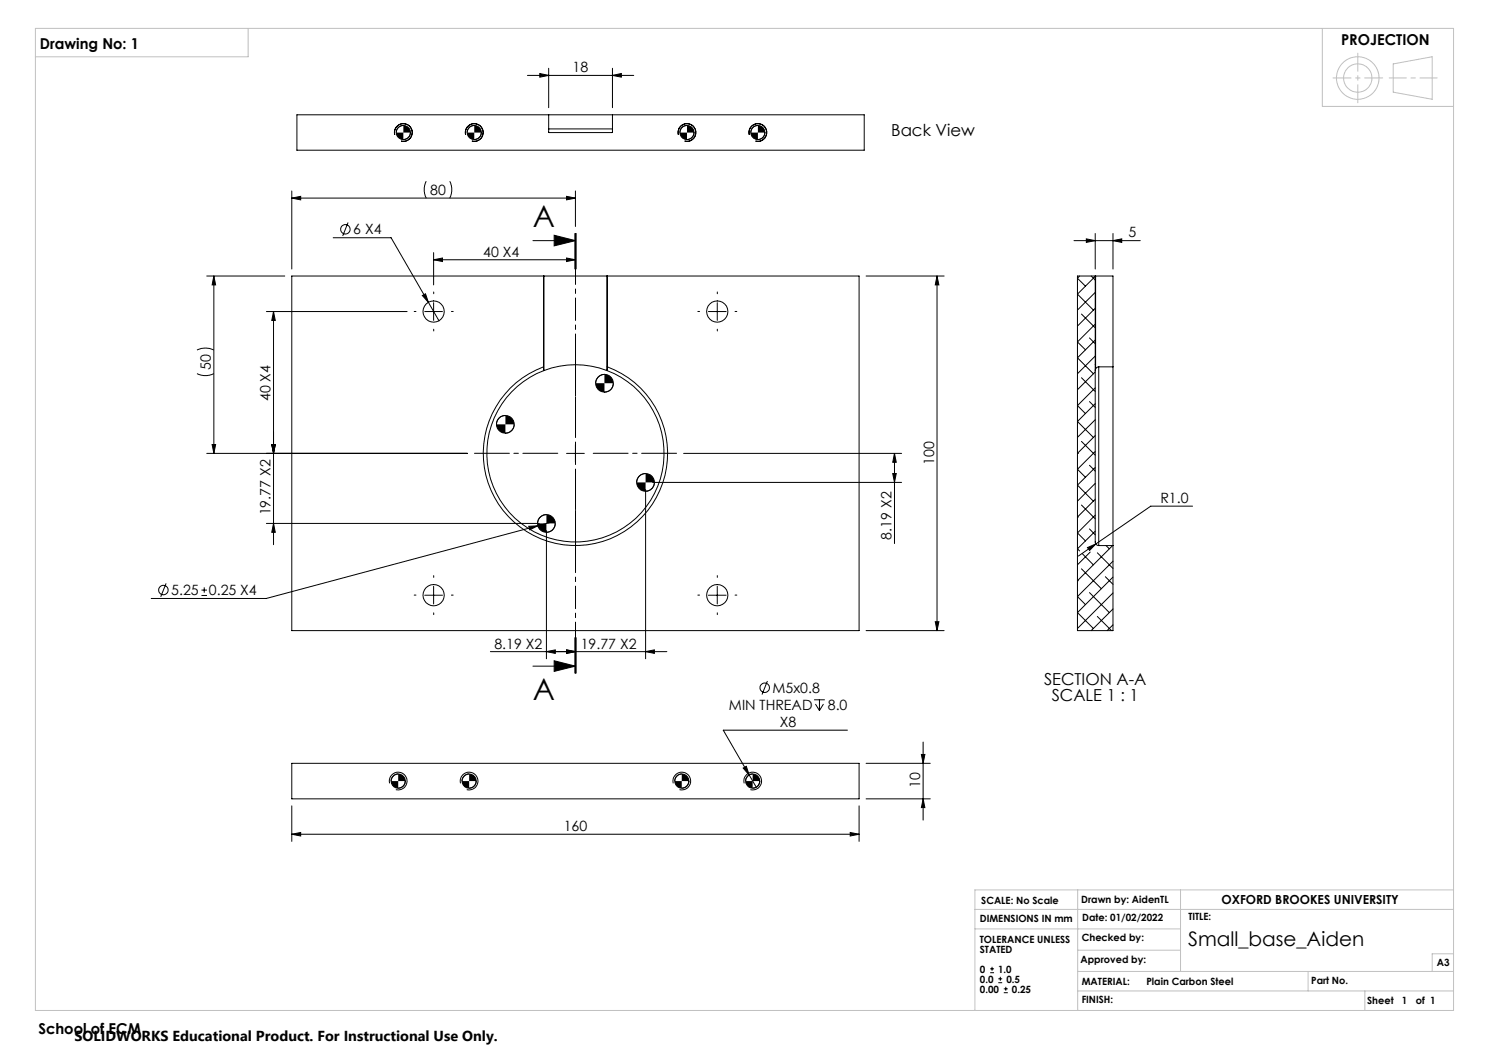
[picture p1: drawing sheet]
<svg xmlns="http://www.w3.org/2000/svg" width="420mm" height="297mm" viewBox="0 0 420 297" stroke-linecap="round" stroke-linejoin="round" font-family="sans-serif">
<g fill="none" stroke="#000" stroke-width=".28">
<path d="M154.8 19.3v11.1M172.8 19.3v11.1M111.3 38a2.51 2.51 0 0 1 2.2-3.1 2.51 2.51 0 0 1 2.8 2.7 2.51 2.51 0 0 1-3.2 2.2M113.8 35.4l-1.4 .5-.5 .6-.1 .9M115.8 37.4l-.2 .8-.5 .7-1.3 .5M131.3 38a2.51 2.51 0 0 1 2.2-3.1 2.51 2.51 0 0 1 2.8 2.7 2.51 2.51 0 0 1-3.2 2.2M133.8 35.4l-1.4 .5-.5 .6-.1 .9M135.8 37.4l-.2 .8-.5 .7-1.3 .5M148.8 21.3h30M152.3 20.7l2.5 .6-2.5 .5zM154.8 32.4l.1 5h17.7l.2-5M154.8 32.4h18"/>
<path d="M154.8 36.4h18M154.8 32.4h-71.1v10h160.1v-10h-71M172.8 21.3l2.5-.6v1.1zM191.3 38a2.51 2.51 0 0 1 2.2-3.1 2.51 2.51 0 0 1 2.8 2.7 2.51 2.51 0 0 1-3.2 2.2M193.8 35.4l-1 .2-.5 .5-.5 1.3M195.8 37.4l-.1 .6-.6 .9-1.3 .5M211.3 38a2.51 2.51 0 0 1 2.2-3.1 2.51 2.51 0 0 1 2.8 2.7 2.51 2.51 0 0 1-3.2 2.2M213.8 35.4l-1.4 .5-.4 .5-.2 1M215.8 37.4l-.3 1-.4 .5-1.3 .5M82.3 55.9l2.5-.5v1zM82.3 53.9v22M82.3 55.9h80"/>
<path d="M120.2 51.1l-.5 1.9 .1 1.6 .4 1.3M126.9 51.1l.5 1.9-.1 1.6-.4 1.3M159.8 55.4l2.5 .5-2.5 .5zM162.3 53.9v10M58.3 77.9h22M60.3 77.9l.5 2.5h-1zM60.3 77.9v50M94 67.1h16.3l13.5 23.4M98.2 62.8l-1.5 3.8M122.3 73.3l2.5-.5v1zM122.3 71.3v9.1M122.3 73.3h40"/>
<path d="M150.3 67.9h12M153.3 77.9h.1M153.3 77.9h-71v100h160v-100h-71M153.3 77.9v25.6M153.4 77.9h17.8M153.4 77.9v26.6M156.3 66.4l6 1.5-6 1.5zM159.8 72.8l2.5 .5-2.5 .5zM162.2 65.9v10M162.3 65.9v10M162.5 65.9v10M171.2 77.9h.1"/>
<path d="M171.2 77.9v26.6M171.3 77.9v25.6M244.3 77.9h22M264.3 77.9v100M264.3 77.9l.5 2.5h-1zM302.9 67.9h18.7M304.5 77.9l-.6 .6 2.3 2.2M306.4 67.4l2.5 .5-2.5 .5zM307.8 77.9l1.1 1.1M308.9 77.9v75a1.02 1.02 0 0 0 1 1M308.9 77.9h.1M308.9 77.9h-5v100h10v-24"/>
<path d="M308.9 78l-5 5 4.5 4.5M308.9 65.9v10M309 77.9h4.9v25.6M309 77.9v26.2M313.9 67.9l2.5-.5v1zM313.9 65.9v10M55.6 98.7l2.2-.5 1.3 .1 1.2 .4M75.1 87.9h39.7M77.2 87.9l.4 2.5h-.9zM77.2 87.9v65.7M119.1 83.4l.9-.5 .8 2.4zM119.8 87.9h5"/>
<path d="M122.3 85.4v5M199.8 87.9h5M202.3 85.4v5M305 88.6l3.9 3.9M307.3 95.3l1.6 1.6M308.9 82.5l-5 5M308.9 87l-5 5M308.9 91.4l-5 5 2.3 2.3M308.9 95.9l-5 5 4.5 4.5M55.6 105.4l1.8 .5 1.7-.1 1.2-.4M142.6 117.2a2.46 2.46 0 0 0-2.5 2.5M145 119.7a2.46 2.46 0 0 1-2.4 2.5"/>
<path d="M153.3 103.5a26 26 0 0 0-11.8 39.9 26 26 0 0 0 41.6 0 26 26 0 0 0-11.8-39.9M153.3 103.5l.1 1M153.4 104.5a25 25 0 0 0-11.1 38.4 25 25 0 0 0 40 0 25 25 0 0 0-11.1-38.4M153.4 104.5a24.7 24.7 0 0 1 17.8 0M170.5 105.6a2.52 2.52 0 0 0-2.5 2.5M171.3 103.5l-.1 1M173 108.1a2.46 2.46 0 0 1-2.5 2.5M305 106.5l3.9 3.9M307.3 113.3l1.6 1.6M308.9 100.4l-5 5M308.9 104.9l-5 5M308.9 109.4l-5 5 2.3 2.3"/>
<path d="M308.9 113.9l-5 5 4.5 4.5M308.9 118.4l-5 5M309 104.1l-.1 .4M309.9 103.5l-.4 .1-.5 .5M309.9 103.5v50.4M309.9 103.5h4M313.9 103.5v50.4M58.3 127.9h73.5M59.8 125.4h1l-.5 2.5zM76.7 125.4h.9l-.4 2.5zM159.8 127.9h5M162.3 125.4v5"/>
<path d="M182.1 133.6a2.52 2.52 0 0 0-2.5 2.5M182.1 138.1v47.7M184.1 136.1h70.2M184.6 136.1a2.46 2.46 0 0 1-2.5 2.5M192.8 127.9h61.5M251.8 133.6h1l-.5 2.5zM252.3 127.9l.5 2.5h-1zM252.3 127.9v25.4M303.9 127.9h.1M305 124.5l3.9 3.9M307.3 131.2l1.6 1.7M308.9 122.9l-5 5"/>
<path d="M308.9 127.3l-5 5.1 2.3 2.2M308.9 131.9l-5 4.9 4.5 4.6M308.9 136.3l-5 5.1M75.1 147.6h77M77.2 147.6l.4 2.5h-.9zM149.2 148.4l2.5-.1-2.3 1.1zM151.7 148.3l-76.6 20.5h-32.4M154.1 145.1a2.52 2.52 0 0 0-2.5 2.5M154.1 149.6v36.2M156.5 147l-4.8 1.3M156.6 147.6a2.52 2.52 0 0 1-2.5 2.5M303.9 145.8h.1"/>
<path d="M305 142.4l3.9 3.9M305.3 156.1l3.1 3.2M306.7 154.4l2.4-1-1.8 1.9zM307.3 149.2l1.6 1.6M307.5 155.7l-3.6 3.6M308.9 140.8l-5 5M308.9 145.3l-5 5 2.3 2.3M308.9 149.8l-5 5 .6 .6M309.1 153.4l-4.9 3.4M309.5 155.9l4.4 4.4M309.9 153.9h4M312 153.9l.9 .9"/>
<path d="M313.8 153.9l-9.9 9.9M313.9 158.3l-10 10 2.3 2.2M336.4 142.8h-11.8l-15.5 10.6M46.8 164.5l-1.5 3.8M56.8 168h1.6M56.8 166.4h1.6M57.6 165.7v1.5M119.8 167.9h5M122.3 165.4v5M162.2 179.9v10M162.3 179.9v10M162.5 179.9v10z"/>
<path d="M199.8 167.9h5M202.3 165.4v5M244.3 177.9h22M263.8 175.4h1l-.5 2.5zM303.9 163.8h.1M305 160.4l5.7 5.6M307.3 167.1l5.6 5.7M309.5 173.9l4 4M311.8 162.7l2.1 2.1M313.9 162.8l-10 10 4.5 4.5M313.9 167.2l-10 10.1M313.9 171.8l-6.1 6.1"/>
<path d="M313.9 176.2l-1.6 1.7M150.3 187.9h12M154.1 183.8l2.5-.5v1zM156.3 186.4l6 1.5-6 1.5zM159.8 183.3l2.5 .5-2.5 .5zM182.1 183.8l2.5-.5v1zM188.1 183.8h-49.8M216.5 192.1l-1.6 3.8M229.6 197.4h3.1M230 198.6l1.1 1.8M231.1 197.4v3M232.3 198.6l-1.2 1.8"/>
<path d="M82.3 215.3h160v10h-160zM112.3 218.3l-1.3 .5-.5 .7-.2 .8M132.3 218.3l-1.2 .4-.5 .6-.3 1M192.3 218.3l-.8 .2-.7 .5-.5 1.3M209.6 216.6l.9-.5 .8 2.5zM211.3 218.6l2 3.4M212.3 218.3l-.8 .2-.7 .5-.4 .7-.1 .6M239 205.9h-35l7.3 12.7M244.3 215.3h18.1M259.9 212.8h1l-.5 2.5zM260.4 209.3v22M82.3 235.3l2.5-.5v1z"/>
<path d="M82.3 227.3v10M82.3 235.3h160M109.9 220.9a2.5 2.5 0 0 1 2.2-3.1 2.5 2.5 0 0 1 2.7 2.7 2.5 2.5 0 0 1-3.1 2.2M114.3 220.3l-.1 .8-.4 .5-.7 .5-.8 .2M129.9 220.9a2.5 2.5 0 0 1 2.2-3.1 2.5 2.5 0 0 1 2.7 2.7 2.5 2.5 0 0 1-3.1 2.2M134.3 220.3l-.1 .6-.4 .7-.7 .5-.8 .2M189.9 220.9a2.5 2.5 0 0 1 2.2-3.1 2.5 2.5 0 0 1 2.7 2.7 2.5 2.5 0 0 1-3.1 2.2M194.3 220.3l-.5 1.3-.7 .5-.8 .2M209.9 220.9a2.49 2.49 0 0 1 2.2-3.1 2.49 2.49 0 0 1 2.7 2.7 2.49 2.49 0 0 1-3.1 2.2M214.3 220.3l-.5 1.3-.7 .5-.8 .2M239.8 234.8l2.5 .5-2.5 .5zM242.3 227.3v10"/>
<path d="M244.3 225.3h18.1M260.4 225.3l.5 2.5h-1zM279.3 274.4h1.1M279.3 273.3h1.1M279.8 272.7v1.1M281.6 277.2h1.1M281.6 276.1h1.1M282.2 275.5v1.1M283.1 280h1.2M283.1 278.9h1.2M283.7 278.3v1.1"/>
<circle cx="113.8" cy="37.4" r="1.99"/>
<circle cx="133.8" cy="37.4" r="2"/>
<circle cx="193.8" cy="37.4" r="1.99"/>
<circle cx="213.8" cy="37.4" r="1.99"/>
<circle cx="97.4" cy="64.7" r="1.32"/>
<circle cx="122.3" cy="87.9" r="2.99"/>
<circle cx="202.3" cy="87.9" r="3"/>
<circle cx="142.5" cy="119.7" r="2.5"/>
<circle cx="170.5" cy="108.1" r="2.5"/>
<circle cx="182.1" cy="136.1" r="2.51"/>
<circle cx="154.1" cy="147.6" r="2.5"/>
<circle cx="46.1" cy="166.4" r="1.34"/>
<circle cx="122.3" cy="167.9" r="2.99"/>
<circle cx="202.3" cy="167.9" r="3"/>
<circle cx="215.7" cy="194" r="1.33"/>
<circle cx="112.3" cy="220.3" r="2"/>
<circle cx="132.3" cy="220.3" r="2"/>
<circle cx="192.3" cy="220.3" r="2"/>
<circle cx="212.3" cy="220.3" r="2"/>
</g>
<g fill="none" stroke="#c0c0c0" stroke-width=".28">
<path d="M10 8h400v277h-400zM70 8v8h-60M373 8v22h37M393 18l11-2v12l-11-2zM275 256.5h135M304 251v34M333 251v23M410 251h-135v34M275 262h58M304 274h106M304 279.5h106M304 268h29"/>
<path d="M369 274v5.5M385 279.5v5.5M410 269h-6v5"/>
<circle cx="383" cy="22" r="6"/>
<circle cx="383" cy="22" r="4"/>
</g>
<g fill="none" stroke="#000" stroke-width=".28" stroke-dasharray="15.2 1.3 1.3 1.3">
<path d="M117.3 87.9h-.5M122.3 82.9v-.5M122.3 92.9v.5M127.3 87.9h.5M197.3 87.9h-.5M202.3 82.9v-.5M202.3 92.9v.5M207.3 87.9h.5M117.3 167.9h-.5M122.3 162.9v-.5M122.3 172.9v.5M127.3 167.9h.5"/>
<path d="M197.3 167.9h-.5M202.3 162.9v-.5M202.3 172.9v.5M207.3 167.9h.5"/>
</g>
<path d="M157.3 127.9h-23.5M162.3 122.9v-23.5M162.3 132.9v23.5M167.3 127.9h23.5" fill="none" stroke="#000" stroke-width=".28" stroke-dasharray="15.2 1.3 1.3 1.3" stroke-dashoffset="5.4"/>
<path d="M162.3 65.9v124" fill="none" stroke="#000" stroke-width=".28" stroke-dasharray="6.3 1.3 1.3 1.3" stroke-dashoffset="2.1"/>
<path d="M383 15v14M390 22h-14" fill="none" stroke="#c0c0c0" stroke-width=".28" stroke-dasharray="15.2 1.3 1.3 1.3" stroke-dashoffset="10.1"/>
<path d="M391.8 22h13.6" fill="none" stroke="#c0c0c0" stroke-width=".28" stroke-dasharray="15.2 1.3 1.3 1.3" stroke-dashoffset="10.4"/>
<g fill="#000">
<path d="M111.8 37.4l.1 .8 .5 .7 1.4 .5v-2zM113.8 35.4v2h2l-.2-.9-.5-.6zM131.8 37.4l.1 .8 .5 .7 1.4 .5v-2zM133.8 35.4v2h2l-.2-.9-.5-.6zM191.8 37.4l.1 .8 .5 .7 1.4 .5v-2zM193.8 35.4v2h2l-.1-.6-.6-.9zM211.8 37.4l.2 1 .4 .5 1.4 .5v-2zM213.8 35.4v2h2l-.5-1.3-.5-.5z"/>
<path d="M122.3 73.3l2.5-.5v1zM159.8 72.8l2.5 .5-2.5 .5zM154.1 183.8l2.5-.5v1zM159.8 183.3l2.5 .5-2.5 .5z"/>
<path d="M156.3 66.4l6 1.5-6 1.5zM156.3 186.4l6 1.5-6 1.5z"/>
<path d="M306.4 67.4l2.5 .5-2.5 .5zM313.9 67.9l2.5-.5v1z"/>
<path d="M140.1 119.7a2.46 2.46 0 0 0 2.5 2.5v-2.5zM142.6 117.2v2.5h2.4a2.46 2.46 0 0 0-2.4-2.5zM168 108.1a2.52 2.52 0 0 0 2.5 2.5v-2.5zM170.5 105.6v2.5h2.5a2.52 2.52 0 0 0-2.5-2.5zM179.6 136.1a2.46 2.46 0 0 0 2.5 2.5v-2.5zM182.1 133.6v2.5h2.5a2.46 2.46 0 0 0-2.5-2.5zM151.6 147.6a2.52 2.52 0 0 0 2.5 2.5v-2.5zM154.1 145.1v2.5h2.5a2.52 2.52 0 0 0-2.5-2.5z"/>
<path d="M76.7 125.4h.9l-.4 2.5zM77.2 87.9l.4 2.5h-.9zM77.2 147.6l.4 2.5h-.9zM76.7 125.4h.9l-.4 2.5z"/>
<path d="M263.8 175.4h1l-.5 2.5zM264.3 77.9l.5 2.5h-1zM59.8 125.4h1l-.5 2.5zM60.3 77.9l.5 2.5h-1z"/>
<path d="M182.1 183.8l2.5-.5v1zM159.8 183.3l2.5 .5-2.5 .5zM159.8 55.4l2.5 .5-2.5 .5zM82.3 55.9l2.5-.5v1z"/>
<path d="M259.9 212.8h1l-.5 2.5zM260.4 225.3l.5 2.5h-1zM252.3 127.9l.5 2.5h-1zM251.8 133.6h1l-.5 2.5z"/>
<path d="M82.3 235.3l2.5-.5v1zM239.8 234.8l2.5 .5-2.5 .5zM209.6 216.6l1.7 2-.8-2.5zM119.1 83.4l1.7 1.9-.8-2.4zM149.2 148.4l.2 1 2.3-1.1zM152.3 20.7l2.5 .6-2.5 .5zM172.8 21.3l2.5-.6v1.1z"/>
<path d="M210.3 220.3l.1 .6 .4 .7 .7 .5 .8 .2v-2zM212.3 218.3v2h2l-.5-1.3-.7-.5zM190.3 220.3l.5 1.3 .7 .5 .8 .2v-2zM192.3 218.3v2h2l-.5-1.3-.7-.5zM130.3 220.3l.5 1.3 .7 .5 .8 .2v-2zM132.3 218.3v2h2l-.1-.6-.4-.7-.7-.5zM110.3 220.3l.2 .8 .6 .8 1.2 .4v-2zM112.3 218.3v2h2l-.1-.6-.4-.7-.7-.5zM306.7 154.4l.6 .9 1.8-1.9z"/>
</g>
<g font-size="8.5">
<text x="150.3" y="64.1">A</text>
<text x="150.3" y="197.5">A</text>
</g>
<text font-size="5.6" x="335.1" y="266.7">Small_base_Aiden</text>
<g font-size="4.7">
<text x="251.4" y="38.3">Back View</text>
<text x="294.5" y="193.1">SECTION A-A</text>
<text x="296.7" y="197.6">SCALE 1 : 1</text>
</g>
<g font-size="4.2">
<text x="11.3" y="13.8">Drawing No: 1</text>
<text x="378.3" y="12.6">PROJECTION</text>
<text x="10.8" y="291.6">School of ECM</text>
</g>
<text font-size="4.1" x="21" y="293.7">SOLIDWORKS Educational Product. For Instructional Use Only.</text>
<g font-size="4">
<text x="161.5" y="20.4">18</text>
<text x="121.3" y="55">80</text>
<text x="99.6" y="66.1">6 X4</text>
<text x="318.3" y="67">5</text>
<text x="136.3" y="72.4">40 X4</text>
<text x="59.5" y="104.3" transform="rotate(-90 59.5 104.3)">50</text>
<text x="76.3" y="113.2" transform="rotate(-90 76.3 113.2)">40 X4</text>
<text x="263.5" y="131.2" transform="rotate(-90 263.5 131.2)">100</text>
<text x="327.3" y="141.9">R1.0</text>
<text x="76.3" y="145.4" transform="rotate(-90 76.3 145.4)">19.77 X2</text>
<text x="251.5" y="152.2" transform="rotate(-90 251.5 152.2)">8.19 X2</text>
<text x="48.3" y="167.9">5.25</text>
<text x="58.9" y="167.9">0.25 X4</text>
<text x="139.5" y="182.9">8.19 X2</text>
<text x="163.8" y="182.9">19.77 X2</text>
<text x="217.9" y="195.4">M5x0.8</text>
<text x="205.6" y="200.2">MIN THREAD</text>
<text x="233.5" y="200.2">8.0</text>
<text x="220" y="205">X8</text>
<text x="259.5" y="222.3" transform="rotate(-90 259.5 222.3)">10</text>
<text x="159" y="234.4">160</text>
</g>
<text font-size="3.5" x="344.5" y="255.1">OXFORD BROOKES UNIVERSITY</text>
<g font-size="2.8">
<text x="276.8" y="254.9">SCALE: No Scale</text>
<text x="305" y="254.7">Drawn by: AidenTL</text>
<text x="276.4" y="259.9">DIMENSIONS IN mm</text>
<text x="305.3" y="259.8">Date: 01/02/2022</text>
<text x="335.2" y="259.6">TITLE:</text>
<text x="276.4" y="265.9">TOLERANCE UNLESS</text>
<text x="276.4" y="268.7">STATED</text>
<text x="305.1" y="265.5">Checked by:</text>
<text x="276.4" y="274.3">0</text>
<text x="281.6" y="274.3">1.0</text>
<text x="304.8" y="271.7">Approved by:</text>
<text x="405.3" y="272.6">A3</text>
<text x="276.4" y="280">0.00</text>
<text x="276.4" y="277.1">0.0</text>
<text x="283.9" y="277.1">0.5</text>
<text x="285.4" y="280">0.25</text>
<text x="305.1" y="277.8">MATERIAL:</text>
<text x="323.4" y="277.8">Plain Carbon Steel</text>
<text x="369.9" y="277.5">Part No.</text>
<text x="305.1" y="282.9">FINISH:</text>
<text x="385.6" y="283.2">Sheet</text>
<text x="395.5" y="283.2">1</text>
<text x="399.3" y="283.2">of 1</text>
</g>
</svg>
